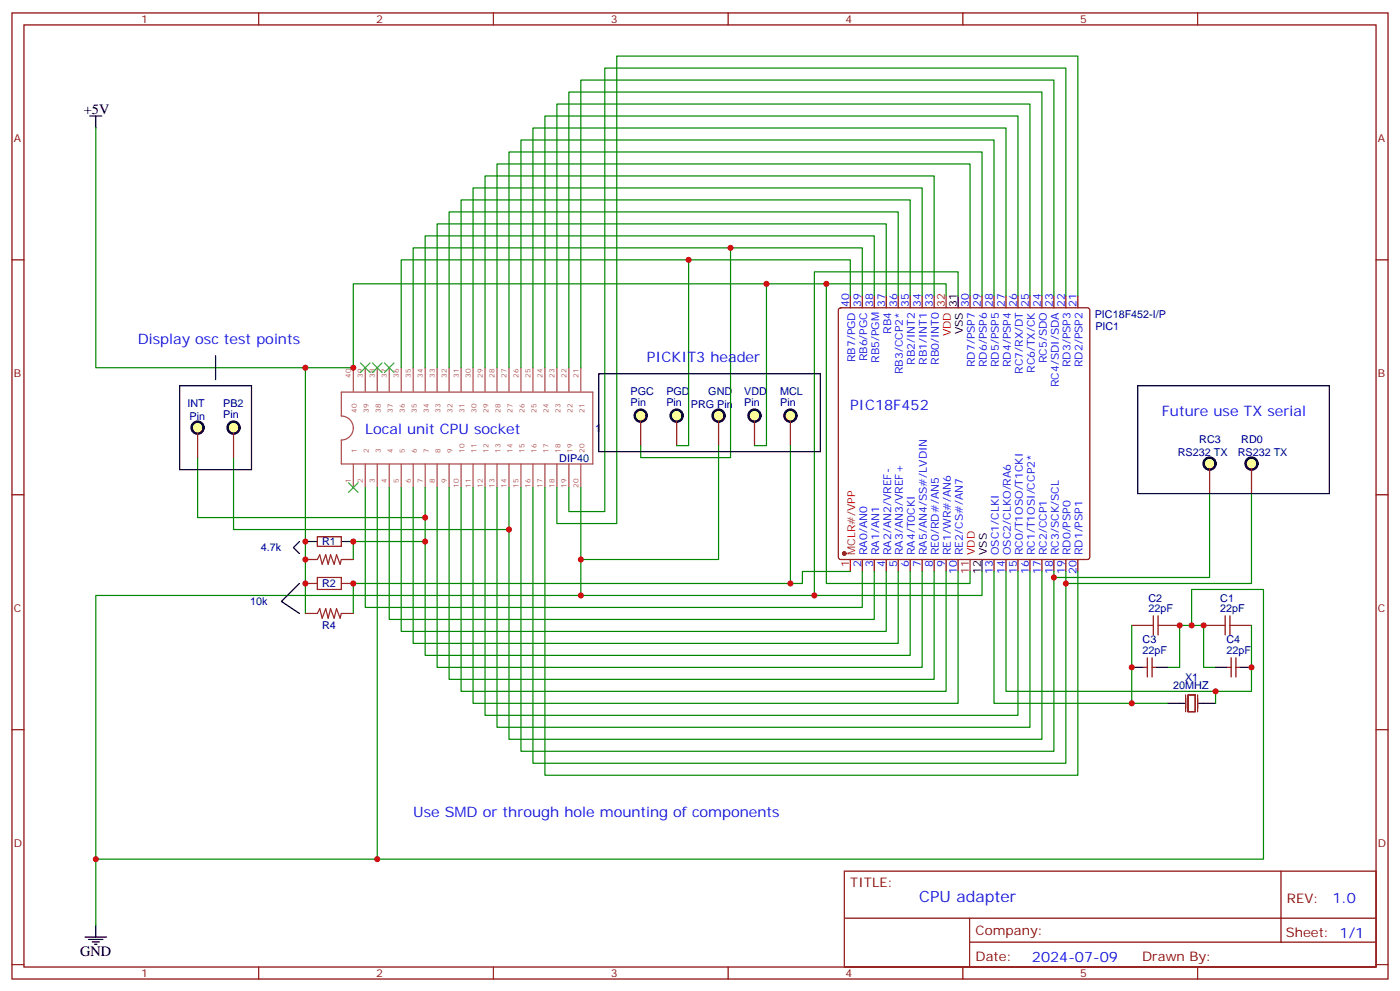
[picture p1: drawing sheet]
<svg xmlns="http://www.w3.org/2000/svg" width="412mm" height="292mm" viewBox="0 0 412 292" stroke-linecap="round" stroke-linejoin="round" font-family="sans-serif">
<g fill="none" stroke="#a64a4a" stroke-width=".35">
<path d="M100.5 115.4h74.1v21.2h-74.1v-7.1a3.5 3.5 0 0 0 3.6-3.5 3.5 3.5 0 0 0-3.6-3.5zM104.1 108.2v7M107.6 108.2v7M111.1 108.2v7M114.7 108.2v7M118.2 108.2v7M121.7 108.2v7M125.2 108.2v7M128.8 108.2v7M132.3 108.2v7M135.8 108.2v7M139.3 108.2v7"/>
<path d="M142.9 108.2v7M146.4 108.2v7M149.9 108.2v7M153.5 108.2v7M157 108.2v7M160.5 108.2v7M164 108.2v7M167.6 108.2v7M171.1 108.2v7M104.1 136.6v6.9M107.6 136.6v6.9M111.1 136.6v6.9"/>
<path d="M114.7 136.6v6.9M118.2 136.6v6.9M121.7 136.6v6.9M125.2 136.6v6.9M128.8 136.6v6.9M132.3 136.6v6.9M135.8 136.6v6.9M139.3 136.6v6.9M142.9 136.6v6.9M146.4 136.6v6.9M149.9 136.6v6.9M153.5 136.6v6.9"/>
<path d="M157 136.6v6.9M160.5 136.6v6.9M164 136.6v6.9M167.6 136.6v6.9M171.1 136.6v6.9"/>
</g>
<g fill="none" stroke="#870000" stroke-width=".35">
<path d="M3.5 3.8h405.4v284.3h-405.4zM7.1 7.3h398.2v277.3h-398.2zM76.2 3.8v3.5M145.3 3.8v3.5M214.5 3.8v3.5M283.6 3.8v3.5M352.8 3.8v3.5M3.5 76.5h3.6M405.3 76.5h3.6M247.2 90.8l.4-.2h72.7l.5 .2 .2 .5v72.7l-.2 .5-.5 .2h-72.7l-.4-.3-.3-.4v-72.7zM250.5 87.1v3.5M254 87.1v3.5"/>
<path d="M257.5 87.1v3.5M261.1 87.1v3.5M264.6 87.1v3.5M268.1 87.1v3.5M271.6 87.1v3.5M275.2 87.1v3.5M285.8 87.1v3.5M289.3 87.1v3.5M292.8 87.1v3.5M296.3 87.1v3.5M299.9 87.1v3.5M303.4 87.1v3.5"/>
<path d="M306.9 87.1v3.5M310.4 87.1v3.5M314 87.1v3.5M317.5 87.1v3.5M3.5 145.6h3.6M93.5 158h7v2.8h-7zM405.3 145.6h3.6M90 171.7h3.5M100.5 171.7h3.6M254 164.7v3.5M257.5 164.7v3.5M261.1 164.7v3.5"/>
<path d="M264.6 164.7v3.5M268.1 164.7v3.5M271.6 164.7v3.5M275.2 164.7v3.5M278.7 164.7v3.5M282.2 164.7v3.5M292.8 164.7v3.5M296.3 164.7v3.5M299.9 164.7v3.5M303.4 164.7v3.5M306.9 164.7v3.5M310.4 164.7v3.5"/>
<path d="M314 164.7v3.5M317.5 164.7v3.5M333.4 184.1h3.5M344 184.1h3.5M354.5 184.1h3.6M365.1 184.1h3.6M3.5 214.8h3.6M349.2 204.5v5M350 204.5h2.1v5h-2.1zM352.8 204.5v5M405.3 214.8h3.6M248.7 256.4h156.6v28.2h-156.6z"/>
<path d="M377.3 256.4v20.9M248.7 270.2h156.5M285.6 277.3h119.6M285.6 270.2v14.2M3.5 283.9h3.6M76.2 284.6v3.5M145.3 284.6v3.5M214.5 284.6v3.5M283.6 284.6v3.5M352.8 284.6v3.5M405.3 283.9h3.6"/>
</g>
<path d="M278.7 87.1v3.5M250.5 164.7v3.5M285.8 164.7v3.5" fill="none" stroke="#f00" stroke-width=".35"/>
<g fill="none" stroke="#000" stroke-width=".35">
<path d="M26.5 34.1h3.5M28.2 34.1v3.6M282.2 87.1v3.5M90 159.4h3.5M100.5 159.4h3.6M289.3 164.7v3.5M344 207h4.9M353.1 207h5M25 275.8h6.4M26.1 276.5h4.2M27.2 277.2h2.1M27.9 277.9h.7"/>
<path d="M28.2 272.3v3.5"/>
</g>
<circle cx="248.7" cy="162.9" r=".53" fill="#870000" stroke="#870000" stroke-width=".35"/>
<g fill="none" stroke="#008700" stroke-width=".35">
<path d="M28.2 37.7v70.5h75.9v-24.7h174.6v3.6M243.4 83.5v88.2h42.4v-3.5M250.5 87.1v-10.6h-132.3v31.7M254 87.1v-14.1h-132.3v35.2M257.5 87.1v-17.7h-132.3v38.8M261.1 87.1v-21.2h-132.3v42.3M264.6 87.1v-24.7h-132.3v45.8M268.1 87.1v-28.3h-132.3v49.4M271.6 87.1v-31.8h-132.3v52.9M275.2 87.1v-35.3h-132.3v56.4M282.2 87.1v-7.1h-42.3v95.3M285.8 87.1v-38.8h-139.4v59.9"/>
<path d="M289.3 87.1v-42.4h-139.4v63.5M292.8 87.1v-45.9h-139.3v67M296.3 87.1v-49.4h-139.3v70.5M299.9 87.1v-53h-139.4v74.1M303.4 87.1v-56.5h-139.4v77.6M306.9 87.1v-60h-139.3v81.1M310.4 87.1v-63.5h-139.3v84.6M314 87.1v-67.1h-135.8v130.6h-10.6v-7.1M317.5 87.1v-70.6h-135.8v137.6h-17.7v-10.6M90 108.2v72.4M58.2 134.7v17.6h67M68.8 134.7v21.2h81.1"/>
<path d="M107.6 143.5v35.3h146.4v-10.6M111.1 143.5v109.4M114.7 143.5v38.8h142.8v-14.1M118.2 143.5v42.3h142.9v-17.6M121.7 143.5v45.9h142.9v-21.2M125.2 143.5v49.4h142.9v-24.7M125.2 159.4h-21.1v5.3M128.8 143.5v52.9h142.8v-28.2M132.3 143.5v56.5h142.9v-31.8M135.8 143.5v60h142.9v-35.3M139.3 143.5v63.5h142.9v-38.8M142.9 143.5v67h157v-42.3"/>
<path d="M146.4 143.5v70.6h157v-45.9M149.9 143.5v74.1h157v-49.4M153.5 143.5v77.6h156.9v-52.9M157 143.5v81.1h157v-56.4M160.5 143.5v84.7h157v-60M171.1 143.5v31.8h118.2v-7.1M171.1 175.3h-142.9v97M250.5 168.2h-14.1v3.5h-132.3v8.9M292.8 168.2v38.8h51.2M296.3 168.2v35.3h61.8v3.5M333.4 184.1v22.9M344 196.4h3.5v-12.3h3.5v-10.6h21.2v79.4h-344"/>
<path d="M351 184.1h3.5v12.3h3.6M368.7 184.1v19.4h-10.6"/>
</g>
<path d="M93.5 170h7v3.5h-7zM336.9 184.1h2.8M339.7 181.3v5.6M341.1 184.1h2.9M341.1 181.3v5.6M358.1 184.1h2.8M360.9 181.3v5.6M362.3 184.1h2.8M362.3 181.3v5.6" fill="none" stroke="#a10000" stroke-width=".35"/>
<path d="M106.2 106.8l2.8 2.8M109 106.8l-2.8 2.8M109.7 106.8l2.8 2.8M112.5 106.8l-2.8 2.8M113.2 106.8l2.9 2.8M116.1 106.8l-2.9 2.8M102.7 142.1l2.8 2.8M105.5 142.1l-2.8 2.8" fill="none" stroke="#3c3" stroke-width=".35"/>
<circle cx="58.2" cy="125.9" r="1.76" fill="#ff9" stroke="#000" stroke-width=".71"/>
<path d="M58.2 127.6v7.1" fill="none" stroke="#870000" stroke-width=".35"/>
<circle cx="68.8" cy="125.9" r="1.76" fill="#ff9" stroke="#000" stroke-width=".71"/>
<path d="M68.8 127.6v7.1" fill="none" stroke="#870000" stroke-width=".35"/>
<circle cx="211.7" cy="122.3" r="1.76" fill="#ff9" stroke="#000" stroke-width=".71"/>
<path d="M211.7 124.1v7.1" fill="none" stroke="#870000" stroke-width=".35"/>
<path d="M211.7 131.2v33.5h-40.6" fill="none" stroke="#008700" stroke-width=".35"/>
<circle cx="199.3" cy="122.3" r="1.76" fill="#ff9" stroke="#000" stroke-width=".71"/>
<path d="M199.3 124.1v7.1" fill="none" stroke="#870000" stroke-width=".35"/>
<circle cx="188.7" cy="122.3" r="1.76" fill="#ff9" stroke="#000" stroke-width=".71"/>
<path d="M188.7 124.1v7.1" fill="none" stroke="#870000" stroke-width=".35"/>
<circle cx="222.2" cy="122.3" r="1.76" fill="#ff9" stroke="#000" stroke-width=".71"/>
<path d="M222.2 124.1v7.1" fill="none" stroke="#870000" stroke-width=".35"/>
<path d="M202.8 76.5v54.7h-3.5M215.2 73v61.7h-26.5v-3.5M225.8 83.5v47.7h-3.6" fill="none" stroke="#008700" stroke-width=".35"/>
<circle cx="232.8" cy="122.3" r="1.76" fill="#ff9" stroke="#000" stroke-width=".71"/>
<path d="M232.8 124.1v7.1" fill="none" stroke="#870000" stroke-width=".35"/>
<path d="M232.8 131.2v40.5" fill="none" stroke="#008700" stroke-width=".35"/>
<circle cx="368.7" cy="136.5" r="1.76" fill="#ff9" stroke="#000" stroke-width=".71"/>
<path d="M368.7 138.2v7.1" fill="none" stroke="#870000" stroke-width=".35"/>
<circle cx="356.3" cy="136.5" r="1.76" fill="#ff9" stroke="#000" stroke-width=".71"/>
<path d="M356.3 138.2v7.1M336.9 196.4h1.1M338 193.6v5.6M339.4 193.6v5.6M339.4 196.4h1M361.6 196.4h1.1M362.7 193.6v5.6M364.1 196.4h1M364.1 193.6v5.6" fill="none" stroke="#870000" stroke-width=".35"/>
<path d="M356.3 145.3v24.7h-45.9M368.7 145.3v26.4h-54.7" fill="none" stroke="#008700" stroke-width=".35"/>
<path d="M52.9 113.5h21.2v24.7h-21.2zM63.5 104.7v7.1M176.4 110h65.3v22.9h-65.3zM335.1 113.5h56.5v31.8h-56.5zM333.4 196.4h3.5M340.4 196.4h3.6M358.1 196.4h3.5M365.1 196.4h3.6" fill="none" stroke="#000" stroke-width=".35"/>
<path d="M90 164.7h3.5l.7-1.4 .7 2.8 1.1-2.8 .7 2.8 .7-2.8 1 2.8 .7-2.8 1.1 2.8 .3-1.4h3.6M90 180.6h3.5l.7-1.5 .7 2.9 1.1-2.9 .7 2.9 .7-2.9 1 2.9 .7-2.9 1.1 2.9 .3-1.4h3.6" fill="none" stroke="#8c2424" stroke-width=".35"/>
<g fill="#c00">
<circle cx="243.4" cy="83.5" r=".88"/>
<circle cx="239.9" cy="175.3" r=".88"/>
<circle cx="171.1" cy="175.3" r=".88"/>
<circle cx="358.1" cy="203.5" r=".88"/>
<circle cx="28.2" cy="252.9" r=".88"/>
<circle cx="351" cy="184.1" r=".88"/>
<circle cx="90" cy="159.4" r=".88"/>
<circle cx="111.1" cy="252.9" r=".88"/>
<circle cx="333.4" cy="207" r=".88"/>
<circle cx="202.8" cy="76.5" r=".88"/>
<circle cx="215.2" cy="73" r=".88"/>
<circle cx="225.8" cy="83.5" r=".88"/>
<circle cx="232.8" cy="171.7" r=".88"/>
<circle cx="314" cy="171.7" r=".88"/>
<circle cx="310.4" cy="170" r=".88"/>
<circle cx="333.4" cy="196.4" r=".88"/>
<circle cx="368.7" cy="196.4" r=".88"/>
<circle cx="347.5" cy="184.1" r=".88"/>
<circle cx="354.5" cy="184.1" r=".88"/>
<circle cx="90" cy="164.7" r=".88"/>
<circle cx="104.1" cy="171.7" r=".88"/>
<circle cx="90" cy="171.7" r=".88"/>
<circle cx="104.1" cy="159.4" r=".88"/>
<circle cx="104.1" cy="108.2" r=".88"/>
<circle cx="90" cy="108.2" r=".88"/>
<circle cx="171.1" cy="164.7" r=".88"/>
<circle cx="149.9" cy="155.9" r=".88"/>
<circle cx="125.2" cy="159.4" r=".88"/>
<circle cx="125.2" cy="152.3" r=".88"/>
</g>
<path d="M88.2 159.4l-1.8 1.7 1.8 1.8M88.2 171.7l-5.3 5.3 5.3 3.6" fill="none" stroke="#000" stroke-width=".35"/>
<text font-size="4.6" fill="#00f" x="270.8" y="265.4">CPU adapter</text>
<g font-size="4.2">
<text x="24.7" y="33.4">+5V</text>
<text x="23.6" y="281.4">GND</text>
</g>
<g font-size="4.2" fill="#00f">
<text x="40.6" y="101.2">Display osc test points</text>
<text x="190.5" y="106.5">PICKIT3 header</text>
<text x="250.5" y="120.6">PIC18F452</text>
<text x="342.2" y="122.3">Future use TX serial</text>
<text x="107.6" y="127.6">Local unit CPU socket</text>
<text x="121.7" y="240.5">Use SMD or through hole mounting of components</text>
<text x="392.5" y="265.7">1.0</text>
<text x="304" y="283">2024-07-09</text>
</g>
<g font-size="3.9" fill="#800">
<text x="250.5" y="261">TITLE:</text>
<text x="379.1" y="265.7">REV:</text>
<text x="287.4" y="275.2">Company:</text>
<text x="378.7" y="275.8">Sheet: 1/1</text>
<text x="287.4" y="282.9">Date:</text>
<text x="336.4" y="282.9">Drawn By:</text>
</g>
<g font-size="3.2" fill="#800">
<text x="41.6" y="6.8">1</text>
<text x="110.8" y="6.8">2</text>
<text x="179.9" y="6.8">3</text>
<text x="249.1" y="6.8">4</text>
<text x="318.2" y="6.8">5</text>
<text x="4.1" y="41.9">A</text>
<text x="405.9" y="41.9">A</text>
<text x="4.1" y="111.1">B</text>
<text x="405.9" y="111.1">B</text>
<text x="4.1" y="180.2">C</text>
<text x="405.9" y="180.2">C</text>
<text x="4.1" y="249.3">D</text>
<text x="405.9" y="249.3">D</text>
<text x="41.6" y="287.6">1</text>
<text x="110.8" y="287.6">2</text>
<text x="179.9" y="287.6">3</text>
<text x="249.1" y="287.6">4</text>
<text x="318.2" y="287.6">5</text>
</g>
<g font-size="3.2" fill="#00f">
<text x="250.1" y="90.4" transform="rotate(-90 250.1 90.4)">40</text>
<text x="253.6" y="90.4" transform="rotate(-90 253.6 90.4)">39</text>
<text x="257.2" y="90.4" transform="rotate(-90 257.2 90.4)">38</text>
<text x="260.7" y="90.4" transform="rotate(-90 260.7 90.4)">37</text>
<text x="264.2" y="90.4" transform="rotate(-90 264.2 90.4)">36</text>
<text x="267.8" y="90.4" transform="rotate(-90 267.8 90.4)">35</text>
<text x="271.3" y="90.4" transform="rotate(-90 271.3 90.4)">34</text>
<text x="274.8" y="90.4" transform="rotate(-90 274.8 90.4)">33</text>
<text x="285.4" y="90.4" transform="rotate(-90 285.4 90.4)">30</text>
<text x="288.9" y="90.4" transform="rotate(-90 288.9 90.4)">29</text>
<text x="292.5" y="90.4" transform="rotate(-90 292.5 90.4)">28</text>
<text x="296" y="90.4" transform="rotate(-90 296 90.4)">27</text>
<text x="299.5" y="90.4" transform="rotate(-90 299.5 90.4)">26</text>
<text x="303" y="90.4" transform="rotate(-90 303 90.4)">25</text>
<text x="306.6" y="90.4" transform="rotate(-90 306.6 90.4)">24</text>
<text x="310.1" y="90.4" transform="rotate(-90 310.1 90.4)">23</text>
<text x="313.6" y="90.4" transform="rotate(-90 313.6 90.4)">22</text>
<text x="317.1" y="90.4" transform="rotate(-90 317.1 90.4)">21</text>
<text x="262.5" y="98.3" transform="rotate(-90 262.5 98.3)">RB4</text>
<text x="251.9" y="106.6" transform="rotate(-90 251.9 106.6)">RB7/PGD</text>
<text x="255.4" y="106.3" transform="rotate(-90 255.4 106.3)">RB6/PGC</text>
<text x="258.9" y="106.8" transform="rotate(-90 258.9 106.8)">RB5/PGM</text>
<text x="269.5" y="107.4" transform="rotate(-90 269.5 107.4)">RB2/INT2</text>
<text x="273" y="107.4" transform="rotate(-90 273 107.4)">RB1/INT1</text>
<text x="276.6" y="107.4" transform="rotate(-90 276.6 107.4)">RB0/INT0</text>
<text x="308.3" y="106.9" transform="rotate(-90 308.3 106.9)">RC5/SDO</text>
<text x="266" y="110.1" transform="rotate(-90 266 110.1)">RB3/CCP2*</text>
<text x="287.2" y="108" transform="rotate(-90 287.2 108)">RD7/PSP7</text>
<text x="290.7" y="108" transform="rotate(-90 290.7 108)">RD6/PSP6</text>
<text x="294.2" y="108" transform="rotate(-90 294.2 108)">RD5/PSP5</text>
<text x="297.7" y="108" transform="rotate(-90 297.7 108)">RD4/PSP4</text>
<text x="301.3" y="110" transform="rotate(-90 301.3 110)">RC7/RX/DT</text>
<text x="304.8" y="109.8" transform="rotate(-90 304.8 109.8)">RC6/TX/CK</text>
<text x="311.9" y="114" transform="rotate(-90 311.9 114)">RC4/SDI/SDA</text>
<text x="315.4" y="108" transform="rotate(-90 315.4 108)">RD3/PSP3</text>
<text x="318.9" y="108" transform="rotate(-90 318.9 108)">RD2/PSP2</text>
<text x="253.6" y="166.9" transform="rotate(-90 253.6 166.9)">2</text>
<text x="255.4" y="163.4" transform="rotate(-90 255.4 163.4)">RA0/AN0</text>
<text x="257.2" y="166.9" transform="rotate(-90 257.2 166.9)">3</text>
<text x="258.9" y="163.4" transform="rotate(-90 258.9 163.4)">RA1/AN1</text>
<text x="260.7" y="166.9" transform="rotate(-90 260.7 166.9)">4</text>
<text x="262.5" y="163.4" transform="rotate(-90 262.5 163.4)">RA2/AN2/VREF-</text>
<text x="264.2" y="166.9" transform="rotate(-90 264.2 166.9)">5</text>
<text x="266" y="163.4" transform="rotate(-90 266 163.4)">RA3/AN3/VREF+</text>
<text x="267.8" y="166.9" transform="rotate(-90 267.8 166.9)">6</text>
<text x="269.5" y="163.4" transform="rotate(-90 269.5 163.4)">RA4/T0CKI</text>
<text x="271.3" y="166.9" transform="rotate(-90 271.3 166.9)">7</text>
<text x="273" y="163.4" transform="rotate(-90 273 163.4)">RA5/AN4/SS#/LVDIN</text>
<text x="274.8" y="166.9" transform="rotate(-90 274.8 166.9)">8</text>
<text x="276.6" y="163.4" transform="rotate(-90 276.6 163.4)">RE0/RD#/AN5</text>
<text x="278.3" y="166.9" transform="rotate(-90 278.3 166.9)">9</text>
<text x="280.1" y="163.4" transform="rotate(-90 280.1 163.4)">RE1/WR#/AN6</text>
<text x="283.6" y="163.4" transform="rotate(-90 283.6 163.4)">RE2/CS#/AN7</text>
<text x="294.2" y="163.4" transform="rotate(-90 294.2 163.4)">OSC1/CLKI</text>
<text x="297.7" y="163.4" transform="rotate(-90 297.7 163.4)">OSC2/CLKO/RA6</text>
<text x="301.3" y="163.4" transform="rotate(-90 301.3 163.4)">RC0/T1OSO/T1CKI</text>
<text x="304.8" y="163.4" transform="rotate(-90 304.8 163.4)">RC1/T1OSI/CCP2*</text>
<text x="308.3" y="163.4" transform="rotate(-90 308.3 163.4)">RC2/CCP1</text>
<text x="311.9" y="163.4" transform="rotate(-90 311.9 163.4)">RC3/SCK/SCL</text>
<text x="315.4" y="163.4" transform="rotate(-90 315.4 163.4)">RD0/PSP0</text>
<text x="318.9" y="163.4" transform="rotate(-90 318.9 163.4)">RD1/PSP1</text>
<text x="281.9" y="168.9" transform="rotate(-90 281.9 168.9)">10</text>
<text x="292.5" y="168.9" transform="rotate(-90 292.5 168.9)">13</text>
<text x="296" y="168.9" transform="rotate(-90 296 168.9)">14</text>
<text x="299.5" y="168.9" transform="rotate(-90 299.5 168.9)">15</text>
<text x="303" y="168.9" transform="rotate(-90 303 168.9)">16</text>
<text x="306.6" y="168.9" transform="rotate(-90 306.6 168.9)">17</text>
<text x="310.1" y="168.9" transform="rotate(-90 310.1 168.9)">18</text>
<text x="313.6" y="168.9" transform="rotate(-90 313.6 168.9)">19</text>
<text x="317.1" y="168.9" transform="rotate(-90 317.1 168.9)">20</text>
</g>
<g font-size="3.2" fill="#f00">
<text x="278.3" y="90.4" transform="rotate(-90 278.3 90.4)">32</text>
<text x="280.1" y="99" transform="rotate(-90 280.1 99)">VDD</text>
<text x="250.1" y="166.9" transform="rotate(-90 250.1 166.9)">1</text>
<text x="251.9" y="163.4" transform="rotate(-90 251.9 163.4)">MCLR#/VPP</text>
<text x="287.2" y="163.4" transform="rotate(-90 287.2 163.4)">VDD</text>
<text x="285.4" y="168.9" transform="rotate(-90 285.4 168.9)">11</text>
</g>
<g font-size="3.2">
<text x="281.9" y="90.4" transform="rotate(-90 281.9 90.4)">31</text>
<text x="283.6" y="98.4" transform="rotate(-90 283.6 98.4)">VSS</text>
<text x="290.7" y="163.4" transform="rotate(-90 290.7 163.4)">VSS</text>
<text x="288.9" y="168.9" transform="rotate(-90 288.9 168.9)">12</text>
</g>
<g font-size="3.2" fill="#000080">
<text x="322.5" y="93.5">PIC18F452-I/P</text>
<text x="322.7" y="97.1">PIC1</text>
<text x="55.2" y="119.9">INT</text>
<text x="65.8" y="119.9">PB2</text>
<text x="185.7" y="119.5">Pin</text>
<text x="185.7" y="116.3">PGC</text>
<text x="196.3" y="119.5">Pin</text>
<text x="196.3" y="116.3">PGD</text>
<text x="203.5" y="120">PRG Pin</text>
<text x="208.6" y="116.3">GND</text>
<text x="219.2" y="119.5">Pin</text>
<text x="219.2" y="116.3">VDD</text>
<text x="229.8" y="119.5">Pin</text>
<text x="229.8" y="116.3">MCL</text>
<text x="55.8" y="123.5">Pin</text>
<text x="65.8" y="123">Pin</text>
<text x="175.3" y="127">1</text>
<text x="353.3" y="130.5">RC3</text>
<text x="365.6" y="130.5">RD0</text>
<text x="164.8" y="135.9">DIP40</text>
<text x="347" y="134.1">RS232 TX</text>
<text x="364.6" y="134.1">RS232 TX</text>
<text x="94.9" y="160.5">R1</text>
<text x="76.8" y="162.3">4.7k</text>
<text x="94.9" y="172.9">R2</text>
<text x="73.7" y="178.2">10k</text>
<text x="338.3" y="177.3">C2</text>
<text x="359.5" y="177.3">C1</text>
<text x="94.9" y="185.2">R4</text>
<text x="338.3" y="180.2">22pF</text>
<text x="359.5" y="180.2">22pF</text>
<text x="336.6" y="189.4">C3</text>
<text x="361.3" y="189.4">C4</text>
<text x="336.6" y="192.5">22pF</text>
<text x="361.3" y="192.5">22pF</text>
<text x="345.6" y="202.9">20MHZ</text>
<text x="349.1" y="200.3">X1</text>
</g>
<g font-size="2.1" fill="#a54b4b">
<text x="103.4" y="111.1" transform="rotate(-90 103.4 111.1)">40</text>
<text x="106.9" y="111.1" transform="rotate(-90 106.9 111.1)">39</text>
<text x="110.4" y="111.1" transform="rotate(-90 110.4 111.1)">38</text>
<text x="114" y="111.1" transform="rotate(-90 114 111.1)">37</text>
<text x="117.5" y="111.1" transform="rotate(-90 117.5 111.1)">36</text>
<text x="121" y="111.1" transform="rotate(-90 121 111.1)">35</text>
<text x="124.5" y="111.1" transform="rotate(-90 124.5 111.1)">34</text>
<text x="128.1" y="111.1" transform="rotate(-90 128.1 111.1)">33</text>
<text x="131.6" y="111.1" transform="rotate(-90 131.6 111.1)">32</text>
<text x="135.1" y="111.1" transform="rotate(-90 135.1 111.1)">31</text>
<text x="138.7" y="111.1" transform="rotate(-90 138.7 111.1)">30</text>
<text x="142.2" y="111.1" transform="rotate(-90 142.2 111.1)">29</text>
<text x="145.7" y="111.1" transform="rotate(-90 145.7 111.1)">28</text>
<text x="149.2" y="111.1" transform="rotate(-90 149.2 111.1)">27</text>
<text x="152.8" y="111.1" transform="rotate(-90 152.8 111.1)">26</text>
<text x="156.3" y="111.1" transform="rotate(-90 156.3 111.1)">25</text>
<text x="159.8" y="111.1" transform="rotate(-90 159.8 111.1)">24</text>
<text x="163.3" y="111.1" transform="rotate(-90 163.3 111.1)">23</text>
<text x="166.9" y="111.1" transform="rotate(-90 166.9 111.1)">22</text>
<text x="170.4" y="111.1" transform="rotate(-90 170.4 111.1)">21</text>
<text x="105.1" y="121.4" transform="rotate(-90 105.1 121.4)">40</text>
<text x="108.6" y="121.4" transform="rotate(-90 108.6 121.4)">39</text>
<text x="112.2" y="121.4" transform="rotate(-90 112.2 121.4)">38</text>
<text x="115.7" y="121.4" transform="rotate(-90 115.7 121.4)">37</text>
<text x="119.2" y="121.4" transform="rotate(-90 119.2 121.4)">36</text>
<text x="122.7" y="121.4" transform="rotate(-90 122.7 121.4)">35</text>
<text x="126.3" y="121.4" transform="rotate(-90 126.3 121.4)">34</text>
<text x="129.8" y="121.4" transform="rotate(-90 129.8 121.4)">33</text>
<text x="133.3" y="121.4" transform="rotate(-90 133.3 121.4)">32</text>
<text x="136.9" y="121.4" transform="rotate(-90 136.9 121.4)">31</text>
<text x="140.4" y="121.4" transform="rotate(-90 140.4 121.4)">30</text>
<text x="143.9" y="121.4" transform="rotate(-90 143.9 121.4)">29</text>
<text x="147.4" y="121.4" transform="rotate(-90 147.4 121.4)">28</text>
<text x="151" y="121.4" transform="rotate(-90 151 121.4)">27</text>
<text x="154.5" y="121.4" transform="rotate(-90 154.5 121.4)">26</text>
<text x="158" y="121.4" transform="rotate(-90 158 121.4)">25</text>
<text x="161.6" y="121.4" transform="rotate(-90 161.6 121.4)">24</text>
<text x="165.1" y="121.4" transform="rotate(-90 165.1 121.4)">23</text>
<text x="168.6" y="121.4" transform="rotate(-90 168.6 121.4)">22</text>
<text x="172.1" y="121.4" transform="rotate(-90 172.1 121.4)">21</text>
<text x="105.1" y="133.2" transform="rotate(-90 105.1 133.2)">1</text>
<text x="108.6" y="133.2" transform="rotate(-90 108.6 133.2)">2</text>
<text x="112.2" y="133.2" transform="rotate(-90 112.2 133.2)">3</text>
<text x="115.7" y="133.2" transform="rotate(-90 115.7 133.2)">4</text>
<text x="119.2" y="133.2" transform="rotate(-90 119.2 133.2)">5</text>
<text x="122.7" y="133.2" transform="rotate(-90 122.7 133.2)">6</text>
<text x="126.3" y="133.2" transform="rotate(-90 126.3 133.2)">7</text>
<text x="129.8" y="133.2" transform="rotate(-90 129.8 133.2)">8</text>
<text x="133.3" y="133.2" transform="rotate(-90 133.3 133.2)">9</text>
<text x="136.9" y="133.2" transform="rotate(-90 136.9 133.2)">10</text>
<text x="140.4" y="133.2" transform="rotate(-90 140.4 133.2)">11</text>
<text x="143.9" y="133.2" transform="rotate(-90 143.9 133.2)">12</text>
<text x="147.4" y="133.2" transform="rotate(-90 147.4 133.2)">13</text>
<text x="151" y="133.2" transform="rotate(-90 151 133.2)">14</text>
<text x="154.5" y="133.2" transform="rotate(-90 154.5 133.2)">15</text>
<text x="158" y="133.2" transform="rotate(-90 158 133.2)">16</text>
<text x="161.6" y="133.2" transform="rotate(-90 161.6 133.2)">17</text>
<text x="165.1" y="133.2" transform="rotate(-90 165.1 133.2)">18</text>
<text x="168.6" y="133.2" transform="rotate(-90 168.6 133.2)">19</text>
<text x="172.1" y="133.2" transform="rotate(-90 172.1 133.2)">20</text>
<text x="103.4" y="142.2" transform="rotate(-90 103.4 142.2)">1</text>
<text x="106.9" y="142.2" transform="rotate(-90 106.9 142.2)">2</text>
<text x="110.4" y="142.2" transform="rotate(-90 110.4 142.2)">3</text>
<text x="114" y="142.2" transform="rotate(-90 114 142.2)">4</text>
<text x="117.5" y="142.2" transform="rotate(-90 117.5 142.2)">5</text>
<text x="121" y="142.2" transform="rotate(-90 121 142.2)">6</text>
<text x="124.5" y="142.2" transform="rotate(-90 124.5 142.2)">7</text>
<text x="128.1" y="142.2" transform="rotate(-90 128.1 142.2)">8</text>
<text x="131.6" y="142.2" transform="rotate(-90 131.6 142.2)">9</text>
<text x="135.1" y="143.5" transform="rotate(-90 135.1 143.5)">10</text>
<text x="138.7" y="143.5" transform="rotate(-90 138.7 143.5)">11</text>
<text x="142.2" y="143.5" transform="rotate(-90 142.2 143.5)">12</text>
<text x="145.7" y="143.5" transform="rotate(-90 145.7 143.5)">13</text>
<text x="149.2" y="143.5" transform="rotate(-90 149.2 143.5)">14</text>
<text x="152.8" y="143.5" transform="rotate(-90 152.8 143.5)">15</text>
<text x="156.3" y="143.5" transform="rotate(-90 156.3 143.5)">16</text>
<text x="159.8" y="143.5" transform="rotate(-90 159.8 143.5)">17</text>
<text x="163.3" y="143.5" transform="rotate(-90 163.3 143.5)">18</text>
<text x="166.9" y="143.5" transform="rotate(-90 166.9 143.5)">19</text>
<text x="170.4" y="143.5" transform="rotate(-90 170.4 143.5)">20</text>
</g>
</svg>
